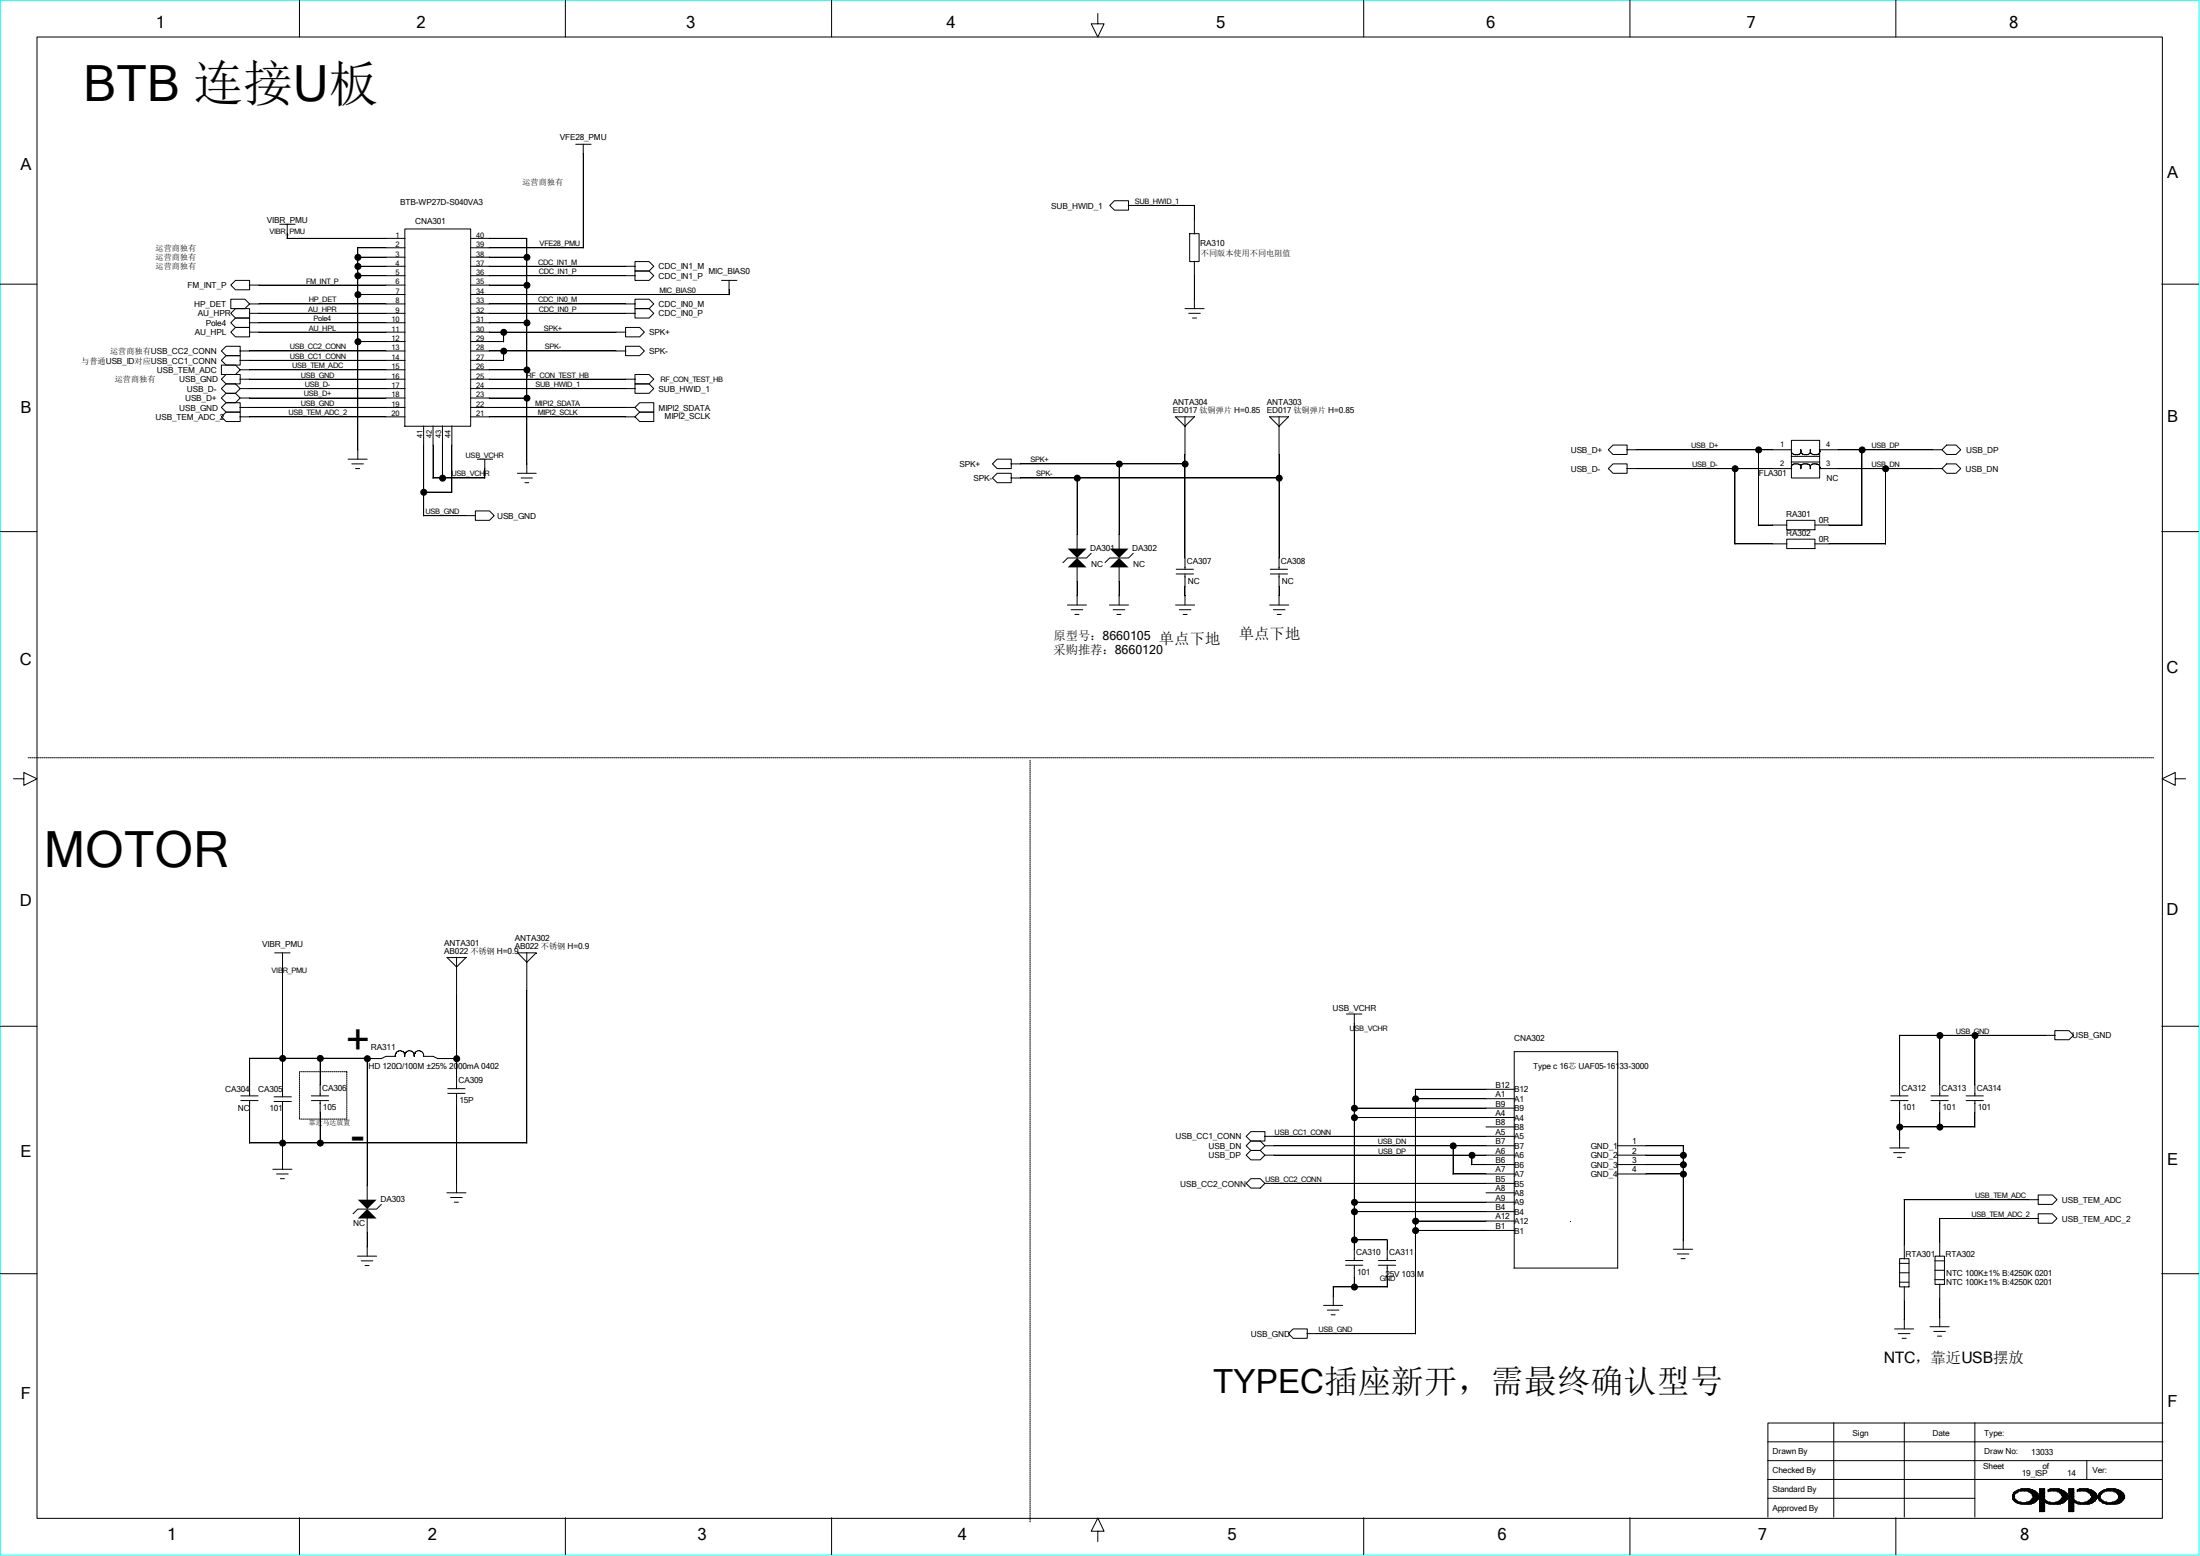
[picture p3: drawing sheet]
<svg xmlns="http://www.w3.org/2000/svg" width="297mm" height="210mm" viewBox="0 0 297 210" stroke-linecap="round" stroke-linejoin="round" font-family="sans-serif">
<path d="M0 0h296.9v209.9h-296.9z" fill="none" stroke="#0ff" stroke-width=".14"/>
<g fill="none" stroke="#000" stroke-width=".14">
<path d="M5 5h286.9v199.9h-286.9zM40.4 0v5M76.3 0v5M77.7 19.5h2.1M78.7 19.5v14M112.3 0v5M148.2 1.8v1.4h.9l-.9 1.8-.9-1.8h.9M184.1 0v5M220 0v5M255.9 0v5M0 38.4h5M31.8 37.8h1.9v1.3h-1.9l-.6-.6z"/>
<path d="M33.7 38.5h21M37.8 30.3h2M38.7 32.2h16M38.8 30.3v1.9M48.3 33.4h6.4M48.3 34.7h6.4M48.3 35.9h6.4M48.3 37.2h6.4M48.3 39.8h6.4M48.3 33.4v28.6M54.7 30.9h8.8v26.6h-8.8zM63.5 32.2h7.6v31.7"/>
<path d="M63.5 33.4h15.2M63.5 34.7h7.6M63.5 35.9h22.3M63.5 37.2h22.3M63.5 38.5h7.6M63.5 39.8h34.9M85.7 35.3h1.9l.7 .6-.7 .7h-1.9zM85.7 36.6h1.9l.7 .6-.7 .6h-1.9zM97.4 37.8h2.1M98.4 37.8v2M149.8 27.7l.7-.6h1.9v1.3h-1.9zM152.3 27.7h8.9v3.9"/>
<path d="M160.6 31.5h1.3v3.8h-1.3zM161.2 35.3v6.4M291.8 38.4h5M29.9 48.6l.6-.6h1.9v1.3h-1.9zM29.9 47.4l.6-.7h1.9v1.3h-1.9zM29.9 49.3h1.9l.6 .6-.6 .6h-1.9zM29.9 53.7l.6-.6h1.3l.6 .6-.6 .7h-1.3zM29.9 55l.6-.6h1.9v1.2h-1.9zM29.9 56.3l.6-.7h1.9v1.3h-1.9zM30.5 51.8h1.3l.6 .7-.6 .6h-1.3l-.6-.6zM30.5 50.5h1.9v1.3h-1.9l-.6-.6zM31.2 43.6l.6-.7h1.9v1.3h-1.9z"/>
<path d="M31.2 40.4h1.9l.6 .6-.6 .7h-1.9zM31.2 42.3l.6-.6h1.9v1.2h-1.9zM31.8 44.2h1.9v1.3h-1.9l-.6-.7zM32.4 47.4h22.3M32.4 48.6h22.3M32.4 49.9h22.3M32.4 51.2h22.3M32.4 52.5h22.3M32.4 53.7h22.3M32.4 55h22.3M32.4 56.3h22.3M33.7 42.3h21"/>
<path d="M33.7 41h21M33.7 43.6h21M33.7 44.8h21M48.3 46.1h6.4M57.2 57.5v12.1M58.5 57.5v7.1M59.7 57.5v7.1M61 57.5v9M63.5 42.3h22.3M63.5 41h22.3M63.5 43.6h7.6M63.5 44.8h21"/>
<path d="M63.5 46.1h4.5M63.5 47.4h21M63.5 48.6h4.5M63.5 49.9h7.6M63.5 51.2h22.3M63.5 52.5h22.3M63.5 53.7h7.6M63.5 55h22.3M63.5 56.3h22.3M68 44.8v1.3M68 47.4v1.3M84.5 44.2h1.9l.6 .6-.6 .7h-1.9z"/>
<path d="M84.5 46.7h1.9l.6 .7-.6 .6h-1.9zM85.7 40.4h1.9l.7 .6-.7 .7h-1.9zM85.7 41.7h1.9l.7 .6-.7 .6h-1.9zM85.7 51.8h1.9l.7 .7-.7 .6h-1.9zM85.7 50.5h1.9l.7 .7-.7 .6h-1.9zM85.7 55l.7-.6h1.9v1.2h-1.9zM86.4 55.6h1.9v1.3h-1.9l-.7-.6zM158.7 56.3h2.5l-1.2 1.2-1.3-1.2M160 41.7h2.6M160 56.2v20.6M160.5 42.3h1.6M161 42.9h.5"/>
<path d="M171.4 56.3h2.5l-1.2 1.2-1.3-1.2M172.7 56.2v20.6M241.9 59.4h3.8v5.1h-3.8zM0 71.8h5M47 62h2.6M47.5 62.6h1.6M48 63.2h.6M57.1 69.6h7.1M57.1 66.4h3.9M58.4 64.5h7M64.2 69h1.9l.6 .6-.6 .6h-1.9zM64.4 62h2.1"/>
<path d="M65.4 62v2.6M69.8 63.9h2.6M70.4 64.5h1.5M70.9 65.2h.5M134 62.6l.6-.6h1.9v1.2h-1.9zM134 64.5l.6-.6h1.9v1.3h-1.9zM136.5 64.5h36.2M136.5 62.6h23.5M145.4 64.5v9.6M145.4 76.5v5.2M147.3 74.7l-.6 .6h-2.6l-.6 .6M151.1 62.6v11.5"/>
<path d="M151.1 76.5v5.2M153 74.7l-.6 .6h-2.6l-.6 .6M158.8 77.5h2.3M158.8 76.8h2.3M160 77.5v4.2M171.5 77.5h2.3M171.5 76.8h2.3M172.7 77.5v4.2M217.8 60.1h1.9v1.2h-1.9l-.7-.6zM217.8 62.6h1.9v1.3h-1.9l-.7-.7zM219.6 60.7h22.3M219.6 63.2h22.3"/>
<path d="M234.2 73.4h7.1M234.2 63.2v10.2M237.4 70.9h3.9M237.4 60.7v10.2M241.2 70.2h3.8v1.3h-3.8zM241.2 72.8h3.8v1.2h-3.8zM241.8 61.6h3.9M241.8 62.4h3.9M241.9 60.7v.3M242.2 62.6h.5l.3 .1 .1 .2v.3M242.2 62.6l-.1 .1a.54 .54 0 0 0-.2 .6M243.2 60.8v.2a.72 .72 0 0 1-1.2 .2l-.1-.2"/>
<path d="M243.2 60.8l-.1-.1v.3M243.5 62.6h.5l.3 .1 .1 .4v.1M243.5 62.6l-.1 .1a.54 .54 0 0 0-.3 .6M244.4 60.8v.2a.72 .72 0 0 1-1.1 .2l-.2-.2M244.4 60.8v-.1v.3M244.7 62.6h.6l.2 .1 .2 .4v.1M244.8 62.6l-.2 .1a.54 .54 0 0 0-.2 .6M245 70.9h6.4M245 73.4h9.6M245.6 60.7h16.6M245.6 63.2h16.6M245.7 60.7v.1"/>
<path d="M245.7 60.8v.2a.72 .72 0 0 1-1.1 .2l-.2-.2M251.4 60.7v10.2M254.6 63.2v10.2M262.2 63.2l.6-.6h1.3l.6 .6-.6 .7h-1.3zM262.2 60.7l.6-.6h1.3l.6 .6-.6 .6h-1.3zM291.8 71.8h5M144.1 81.7h2.6M144.6 82.3h1.6M145.1 82.9h.6M149.8 81.7h2.6M150.3 82.3h1.5M150.8 82.9h.5"/>
<path d="M158.7 81.7h2.6M159.2 82.3h1.6M159.7 82.9h.6M171.4 81.7h2.6M171.9 82.3h1.6M172.4 82.9h.6M1.8 105.1h1.4v-.8l1.8 .8-1.8 .9v-.9M3.8 102.3h286.9M139.1 102.6v102.8M293.7 105.1v-.8l-1.8 .8 1.8 .9v-.9h1.4M0 138.5h5M37.1 128.6h2.1"/>
<path d="M38.1 128.6v19.4M60.3 129.2h2.6l-1.3 1.3-1.2-1.3M61.6 129.2v17.7M69.8 128.6h2.6l-1.3 1.3-1.2-1.3M71.1 128.6v25.7M181.8 136.9h2.1M182.8 136.9v33.2M256.4 139.7h21.1M256.5 139.7v8.2M261.9 139.7v8.2M266.6 139.7v8.2M277.4 139.1h1.9l.7 .6-.7 .6h-1.9z"/>
<path d="M291.8 138.5h5M32.5 148.5h2.3M32.5 147.9h2.3M33.7 142.8h15.9v19.2M33.7 154.3h37.4M33.7 142.8v5.1M33.7 148.5v5.8M36.8 157.8h2.6M37 148h2.3M37 148.7h2.3M37.3 158.5h1.6M37.8 159.1h.6"/>
<path d="M38.1 148.7v9.1M40.4 144.7h6.4v6.3h-6.4zM42 148.5h2.4M42 147.9h2.4M43.2 142.8v5.1M43.2 148.5v5.8M53.4 142.6h-1.3l-.6 .3h-2M53.8 141.8h.3a.64 .64 0 0 1 .6 .6M53.9 141.8a.65 .65 0 0 0-.5 .8M55.1 141.8h.2a.64 .64 0 0 1 .6 .6M55.2 141.8a.65 .65 0 0 0-.5 .8v-.2M56.4 141.8h.2a.64 .64 0 0 1 .6 .6"/>
<path d="M56.4 141.8a.65 .65 0 0 0-.5 .8v-.2M57.1 142.6h1.4l.6 .3M57.2 142.4v.2M59.1 142.9h2.5M60.5 147.6h2.3M60.5 146.9h2.3M61.6 147.6v13.4M168.2 154.6l.7-.6h1.2l.7 .6-.7 .7h-1.2zM168.2 159.7l.7-.6h1.2l.7 .6-.7 .7h-1.2zM168.9 152.7h1.9v1.3h-1.9l-.7-.6zM168.9 155.3h1.2l.7 .6-.7 .6h-1.2l-.7-.6zM170.7 153.4h33.8"/>
<path d="M170.7 154.6h33.8M170.7 159.7h33.8M170.7 155.9h33.8M182.8 149.6h21.7M182.8 150.8h21.7M191.1 147h13.4M191.1 148.3h13.4M191.1 147v33M196.1 158.5h8.4M196.2 154.6v3.9M198.7 157.2h5.8M198.7 155.9v1.3"/>
<path d="M200.6 152.1h3.9M218.4 158.5h8.8M218.4 154.6h8.8v14M218.4 155.9h8.8M218.4 157.2h8.8M255.1 154.9h2.6M255.3 148.5h2.3M255.3 147.9h2.3M255.7 155.6h1.5M256.2 156.2h.5M256.4 152.1h10.2M256.5 148.5v6.4"/>
<path d="M260.7 148.5h2.3M260.7 147.9h2.3M261.9 148.5v3.6M265.4 148.5h2.4M265.4 147.9h2.4M266.6 148.5v3.6M0 171.9h5M48.3 169.5h2.5M48.8 170.2h1.5M49.3 170.8h.5M49.6 164.4v5.1M51.5 162.6l-.7 .6h-2.5l-.6 .6"/>
<path d="M60.3 161h2.6M60.8 161.6h1.6M61.3 162.3h.6M178.7 176.2h2.6M179.2 176.8h1.6M179.7 177.5h.6M180 173.7h7.3M180 173.7v2.5M181.7 170.8h2.3M181.7 170.1h2.3M182.8 167.3h4.5v2.8M182.8 163.5h21.7"/>
<path d="M182.8 162.3h21.7M182.8 170.8v2.9M186.1 170.8h2.3M186.1 170.1h2.3M187.3 170.8v2.9M191.1 166.1h13.4M191.1 164.8h13.4M200.6 161h3.9M204.4 171.2h14v-29.3h-14v29.3M225.9 168.6h2.6M226.4 169.2h1.6M226.9 169.9h.6"/>
<path d="M255.8 179.4h2.6M256.4 173.1h1.3M256.4 171.8h1.3M256.4 170.5h1.3M256.5 169.9h1.2v3.8h-1.2zM257 161.9h18.2M257.1 161.9v8M257.1 173.7v5.7M260.6 179.1h2.5M261.1 179.7h1.5M261.2 170.2h1.3M261.2 172.7h1.3"/>
<path d="M261.2 171.4h1.3M261.2 169.5h1.3v3.9h-1.3zM261.8 164.5h13.4M261.9 164.5v5.1M261.9 173.3v5.8M275.2 161.3h1.9l.6 .6-.6 .7h-1.9zM275.2 163.8h1.9l.6 .7-.6 .6h-1.9zM291.8 171.9h5M173.9 180l.7-.6h1.9v1.2h-1.9zM176.4 180h14.7M238.6 194.6h53.4M238.6 199.7h53.3"/>
<path d="M238.6 197.1h53.3M247.6 192v12.8M256.3 180h1.6M256.8 180.6h.5M257.1 192v12.8M261.6 180.3h.5M266.6 192v12.8M281.7 197.1v2.6M292 192.1h-53.3v12.7M40.4 204.9v4.9M76.3 204.9v4.9M112.3 204.9v4.9"/>
<path d="M148.2 206.7h.9l-.9-1.8-.9 1.8h.9v1.4M184.1 204.9v4.9M220 204.9v4.9M238.6 202.2h28M255.9 204.9v4.9M271.7 201.7h.3M271.7 201.8h.3M271.7 202h.3M271.7 202.1h.3M271.7 202.2h.3M271.7 202.4h.4M271.8 201.6h.3"/>
<path d="M271.8 202.5h.4M271.8 201.5l.3-.2a2.73 2.73 0 0 1 2.5-.1h.1v.1h.2l.1 .3h.1v.2h.2v.2a.87 .87 0 0 1-.7 .7 1.03 1.03 0 0 1-.9 .3 3 3 0 0 1-1.6-.3l-.2-.2-.2-.1v-.6zM271.9 201.7l.3-.2a1.91 1.91 0 0 1 1.4-.3l.8 .4v.2h.1v.4h-.1l-.2 .3h-.1v.1l-.4 .1a1.08 1.08 0 0 1-1 0l-.8-.3zM271.9 202.6h.5M271.9 201.5v.3M271.9 202.2v.4M272.1 202.7h.4M272.1 202.4v.2M272.2 201.2v.3M272.2 202.5v.3M272.3 202.9h2.4M272.3 202.6v.3"/>
<path d="M272.4 201.5h-.6v1M272.5 202.7v.2M272.5 201.3h-.4v.3M272.6 201.1v.2M272.6 202.7v.2M272.7 201.1v.2M272.7 202.7v.3M272.8 202.7v.3M272.9 201.2h-.6v.3M273 203h1M273 201v.3M273 202.9v.1"/>
<path d="M273.1 201v.3M273.1 202.9v.1M273.2 201v.3M273.2 202.9v.1M273.3 201v.3M273.3 202.9v.1M273.5 201v.3M273.5 202.9v.1M273.6 201.2h1.1M273.6 201v.3M273.6 202.7v.3M273.7 201v.3"/>
<path d="M273.7 202.7v.3M273.9 201.3h.9M273.9 201v.4M274 201v.4M274 202.6v.4M274 201h-1.2v.3M274.1 201.5h.9M274.1 201v.5M274.2 202.4h1M274.2 201.1v.4M274.4 201.6h.8M274.4 201.7h.8"/>
<path d="M274.4 201.8h.8M274.4 201.1v.7M274.4 201.1h-1.9v.3M274.5 202h.8M274.5 202.1h.8M274.5 201.2v1.7M274.6 201.2v1.6M274.7 201.2v1.6M274.8 202.7h-.9v.3M274.9 201.3v1.3M274.9 202.6h-.8v.4M275 201.5v1"/>
<path d="M275 202.5h-.8v.5M275.1 201.6v.8M275.2 202.2h-.8v.7M275.3 202v.1M275.3 201h.8M275.4 201.1h.7M275.4 201.2h.7M275.4 201.3h.7M275.4 201.5h.7M275.4 201.6h.7M275.4 201.7h.7M275.4 201.8h.7"/>
<path d="M275.4 202h.7M275.4 202.1h.7M275.4 202.2h.7M275.4 202.4h.7M275.4 202.5h.8M275.4 202.6h.9M275.4 202.7h1M275.4 202.9h.7M275.4 203h.7M275.4 203.1h.7M275.4 203.2h.7M275.4 203.4h.7"/>
<path d="M275.4 203.5h.7M275.4 203.6h.7M275.4 201v3M275.4 203.8h.7M275.4 204h.7M275.4 203.9h.7M275.5 201v3M275.6 201v3M275.8 201v3M275.9 201v3M276 200.9v3.1M276.1 202.5v.3"/>
<path d="M276.3 202.9h2.3M276.3 202.6v.3M276.4 202.7v.2M276.5 201v.3v-.1h1.2l.1 .1h.2l.3 .5h.1v.4h-.1v.2l-.3 .1v.1l-.3 .1a1.08 1.08 0 0 1-1.1 0h-.2v-.1h-.1l-.3-.2M276.5 201.2h.3M276.5 202.7v.2M276.6 201.1v.2M276.6 202.7v.3M276.8 202.7v.3M276.9 203h1.1M276.9 201v.3M276.9 202.9v.1"/>
<path d="M277 201v.3M277 202.9v.1M277.2 201v.3M277.2 202.9v.1M277.3 201v.3M277.3 202.9v.1M277.4 201v.3M277.4 202.9v.1M277.5 201.2h1.1M277.5 201v.3M277.5 202.7v.3M277.7 201v.3"/>
<path d="M277.7 202.7v.3M277.8 201.3h.9M277.8 201v.4M277.9 201v.4M277.9 202.6v.4M278 201h-1.2v.3M278 201.5h1M278 201v.5M278.2 202.4h.9M278.2 201.1v.4M278.3 201.6h.8M278.3 201.7h.8"/>
<path d="M278.3 201.8h.8M278.3 201.1v.7M278.3 201.1h-1.8l.3-.1h1.2v.1h.3l.5 .2v.2l.3 .1v.2h.1v.2a1.02 1.02 0 0 1-.9 .9l-.1 .1h-1.7l-.5-.4M278.4 202h.8M278.4 202.1h.8M278.4 201.2v1.7M278.6 201.2v1.6M278.7 201.2v1.6M278.7 202.7h-.9v.3M278.8 201.3v1.3M278.8 202.6h-.8v.4M278.9 201.5v1"/>
<path d="M279 202.5h-.8v.5M279.1 201.6v.8M279.1 202.2h-.8v.7M279.2 202v.1M279.3 201h.7M279.3 201.1h.7M279.3 201.2h.7M279.3 201.3h.7M279.3 201.5h.7M279.3 201.6h.7M279.3 201.7h.7M279.3 201.8h.7"/>
<path d="M279.3 202h.7M279.3 202.1h.7M279.3 202.2h.7M279.3 202.4h.7M279.3 202.5h.8M279.3 202.6h.9M279.3 202.7h1.1M279.3 202.9h.7M279.3 203h.7M279.3 203.1h.7M279.3 203.2h.7M279.3 203.4h.7"/>
<path d="M279.3 203.5h.7M279.3 203.6h.7M279.3 201v3M279.3 203.8h.7M279.3 204h.7M279.3 203.9h.7M279.4 201v3M279.6 201v3M279.7 201v3M279.8 201v3M280 200.9v3.1M280.1 202.5v.3"/>
<path d="M280.2 202.9h2.3M280.2 202.6v.2M280.3 202.6v.3M280.5 201v.3v-.1h.3a1.34 1.34 0 0 1 1.4 .5v.1h.2v.4h-.2v.2l-.2 .1v.1l-.4 .1a1.08 1.08 0 0 1-1 0h-.3v-.1l-.3-.1v-.1M280.5 201.2h.3M280.5 202.7v.2M280.6 201.1v.2M280.6 202.7v.3M280.7 202.7v.3M280.8 203h1.1M280.8 201v.3M280.8 202.9v.1"/>
<path d="M281 201v.3M281 202.9v.1M281.1 201v.3M281.1 202.9v.1M281.2 201v.3M281.2 202.9v.1M281.3 201v.3M281.3 202.9v.1M281.5 201.2h1M281.5 201v.3M281.5 202.7v.3M281.6 201v.3"/>
<path d="M281.6 202.7v.3M281.7 201.3h1M281.7 201v.3M281.9 201v.4M281.9 202.6v.4M281.9 201h-1.2v.3M282 201.5h.9M282 201.1v.4M282.1 201.1v.4M282.2 201.6h.8M282.2 201.7h.8M282.2 202.2h1"/>
<path d="M282.2 201.1v.5M282.3 201.1h-1.8l.2-.1h1.3v.1h.1a.4 .4 0 0 1 .5 .2h.1l.3 .3 .1 .2a1.05 1.05 0 0 1-.7 1.1l-.3 .1h-1.6v-.1l-.5-.2v-.1M282.4 201.8h.8M282.4 202h.8M282.4 202.1h.8M282.4 201.1v1.8M282.5 201.2v1.6M282.6 201.2v1.6M282.7 202.7h-1v.3M282.7 201.3v1.3M282.8 202.6h-.8v.4M282.9 201.5v1.1"/>
<path d="M282.9 202.5h-.8v.5M283 201.7v.7M283 202.4h-.8v.5M283.3 201.8h.2M283.3 202h.2M283.3 202.1h.2M283.3 202.2h.2M283.4 201.7h.3M283.4 202.4h.3M283.5 201.7l.3-.1a.68 .68 0 0 1 .8-.4h.3a.68 .68 0 0 1 .9 .4 .48 .48 0 0 1 .3 .4 .48 .48 0 0 1-.3 .5 .62 .62 0 0 1-.6 .2l-.2 .2h-.5l-.1-.2a.87 .87 0 0 1-.9-.6zM283.5 202.5h.3M283.5 202.1v.5"/>
<path d="M283.6 202.6h.3M283.6 201.3v.5M283.6 202.4v.2M283.7 201.6h-.3v.9M283.8 202.7h.4M283.8 202.5v.3M283.8 201.2h.2v-.1h.4v-.1h1.3v.1h.3v.1a.85 .85 0 0 1 .8 1l-.1 .3h-.1v.1l-.4 .1v.2l-.5 .1h-1.3l-.5-.1v-.2l-.5-.2v-.1a.63 .63 0 0 1 .4-1.1zM283.9 202.9h2.3M283.9 202.5v.4M283.9 201.5h-.4v.4M284 201.1v.3M284 202.6v.3"/>
<path d="M284.1 202.7v.2M284.2 201.3h-.4v.3M284.3 201.1v.2M284.3 202.7v.3M284.4 201v.3M284.4 202.7v.3M284.4 201.2h-.5v.3M284.5 203h1.1M284.5 202.9v.1M284.6 201v.3M284.6 202.9v.1M284.8 201v.3"/>
<path d="M284.8 202.9v.1M284.9 201v.3M284.9 202.9v.1M285 201v.3M285 202.9v.1M285.2 201.2h1M285.2 201v.3M285.2 202.7v.3M285.3 201v.3M285.3 202.7v.3M285.4 201.3h.9M285.4 201v.4"/>
<path d="M285.5 201v.4M285.5 202.6v.4M285.6 201h-1.1v.3M285.7 201.5h.9M285.7 201v.4M285.8 201.1v.4M285.9 201.6h.8M285.9 201.7h.8M285.9 201.1v.7M286 201.1h-1.9v.3M286 201.8h.9M286 202h.9"/>
<path d="M286 202.1h.9M286 202.2h.9M286 201.1v1.8M286.2 201.2v1.7M286.3 201.2v1.6M286.3 202.7h-.9v.3M286.4 201.3v1.5M286.5 202.6h-.8v.4M286.6 201.5v1M286.6 202.5h-.8v.5M286.7 201.6v.8M286.7 202.4h-.8v.6"/>
<path d="M286.8 201.8v.5"/>
<circle cx="48.3" cy="36" r=".4"/>
<circle cx="48.3" cy="39.8" r=".4"/>
<circle cx="48.3" cy="37.2" r=".4"/>
<circle cx="48.3" cy="34.7" r=".4"/>
<circle cx="71.1" cy="38.5" r=".4"/>
<circle cx="71.1" cy="34.7" r=".4"/>
<circle cx="48.3" cy="46.1" r=".4"/>
<circle cx="68" cy="47.4" r=".4"/>
<circle cx="68" cy="44.9" r=".4"/>
<circle cx="71.1" cy="43.6" r=".4"/>
<circle cx="71.1" cy="53.7" r=".4"/>
<circle cx="71.1" cy="49.9" r=".4"/>
<circle cx="57.2" cy="66.4" r=".4"/>
<circle cx="59.8" cy="64.5" r=".4"/>
<circle cx="145.4" cy="64.5" r=".4"/>
<circle cx="151.1" cy="62.6" r=".4"/>
<circle cx="160" cy="62.6" r=".4"/>
<circle cx="172.7" cy="64.5" r=".4"/>
<circle cx="234.3" cy="63.3" r=".4"/>
<circle cx="237.4" cy="60.7" r=".4"/>
<circle cx="251.4" cy="60.7" r=".4"/>
<circle cx="254.6" cy="63.3" r=".4"/>
<circle cx="261.9" cy="139.8" r=".4"/>
<circle cx="266.6" cy="139.8" r=".4"/>
<circle cx="38.2" cy="142.9" r=".4"/>
<circle cx="38.2" cy="154.3" r=".4"/>
<circle cx="43.2" cy="154.3" r=".4"/>
<circle cx="43.2" cy="142.9" r=".4"/>
<circle cx="49.6" cy="142.9" r=".4"/>
<circle cx="61.7" cy="142.9" r=".4"/>
<circle cx="182.9" cy="150.9" r=".4"/>
<circle cx="182.9" cy="149.6" r=".4"/>
<circle cx="191.1" cy="148.3" r=".4"/>
<circle cx="196.2" cy="154.7" r=".4"/>
<circle cx="198.7" cy="155.9" r=".4"/>
<circle cx="227.3" cy="158.5" r=".4"/>
<circle cx="227.3" cy="157.2" r=".4"/>
<circle cx="227.3" cy="155.9" r=".4"/>
<circle cx="256.5" cy="152.1" r=".4"/>
<circle cx="261.9" cy="152.1" r=".4"/>
<circle cx="182.9" cy="163.6" r=".4"/>
<circle cx="182.9" cy="167.4" r=".4"/>
<circle cx="182.9" cy="162.3" r=".4"/>
<circle cx="182.9" cy="173.7" r=".4"/>
<circle cx="191.1" cy="166.1" r=".4"/>
<circle cx="191.1" cy="164.8" r=".4"/>
</g>
<g fill="#000">
<path d="M144.1 74h2.6l-1.3 1.3zM144.1 76.6l1.3-1.3 1.3 1.3zM149.8 74h2.6l-1.3 1.3zM151.1 75.3l1.3 1.3h-2.6zM48.3 161.9h2.5l-1.2 1.3zM48.3 164.5l1.3-1.3 1.2 1.3z"/>
<path d="M38.8 31.5v.7z" fill-rule="evenodd"/>
<path d="M48.3 35.9v1.3z" fill-rule="evenodd"/>
<path d="M48.3 34.7v1.2z" fill-rule="evenodd"/>
<path d="M48.3 33.4v1.3z" fill-rule="evenodd"/>
<path d="M98.4 39.1v.7z" fill-rule="evenodd"/>
<path d="M161.2 27.7v1.9z" fill-rule="evenodd"/>
<path d="M66.1 44.8h1.9z" fill-rule="evenodd"/>
<path d="M68 44.8v1.3z" fill-rule="evenodd"/>
<path d="M66.1 46.1h1.9z" fill-rule="evenodd"/>
<path d="M66.1 48.6h1.9z" fill-rule="evenodd"/>
<path d="M68 47.4v1.2z" fill-rule="evenodd"/>
<path d="M66.1 47.4h1.9z" fill-rule="evenodd"/>
<path d="M58.5 64.5h1.2z" fill-rule="evenodd"/>
<path d="M65.4 63.2v1.3z" fill-rule="evenodd"/>
<path d="M145.4 78.5v1.9z" fill-rule="evenodd"/>
<path d="M151.1 78.5v1.9z" fill-rule="evenodd"/>
<path d="M160 79.1v1.3z" fill-rule="evenodd"/>
<path d="M160 61.3v1.3z" fill-rule="evenodd"/>
<path d="M172.7 79.1v1.3z" fill-rule="evenodd"/>
<path d="M237.4 70.9h1.9z" fill-rule="evenodd"/>
<path d="M237.4 60.7h1.9z" fill-rule="evenodd"/>
<path d="M49.6 142.9h1.9z" fill-rule="evenodd"/>
<path d="M51.5 142.9l.6-.3z" fill-rule="evenodd"/>
<path d="M58.5 142.6l.6 .3z" fill-rule="evenodd"/>
<path d="M182.8 149.6v1.2z" fill-rule="evenodd"/>
<path d="M191.1 147v1.3z" fill-rule="evenodd"/>
<path d="M198.7 155.9v1.3z" fill-rule="evenodd"/>
<path d="M198.7 155.9h1.9z" fill-rule="evenodd"/>
<path d="M198.7 157.2h1.9z" fill-rule="evenodd"/>
<path d="M227.2 154.6v1.3z" fill-rule="evenodd"/>
<path d="M227.2 157.2v1.3z" fill-rule="evenodd"/>
<path d="M227.2 155.9v1.3z" fill-rule="evenodd"/>
<path d="M256.5 152.1v1.6z" fill-rule="evenodd"/>
<path d="M256.5 150.2v1.9z" fill-rule="evenodd"/>
<path d="M261.9 150.2v1.9z" fill-rule="evenodd"/>
<path d="M266.6 150.2v1.9z" fill-rule="evenodd"/>
<path d="M49.6 166.4v1.9z" fill-rule="evenodd"/>
<path d="M180 173.7v1.2z" fill-rule="evenodd"/>
<path d="M182.8 162.3v1.2z" fill-rule="evenodd"/>
<path d="M182.8 167.3v1.3z" fill-rule="evenodd"/>
<path d="M182.8 172.4v1.3z" fill-rule="evenodd"/>
<path d="M187.3 167.3v1.3z" fill-rule="evenodd"/>
<path d="M187.3 172.4v1.3z" fill-rule="evenodd"/>
<path d="M191.1 164.8v1.3z" fill-rule="evenodd"/>
<circle cx="48.3" cy="34.7" r=".41"/>
<circle cx="48.3" cy="39.8" r=".41"/>
<circle cx="48.3" cy="36" r=".41"/>
<circle cx="48.3" cy="37.2" r=".41"/>
<circle cx="71.1" cy="38.5" r=".41"/>
<circle cx="71.1" cy="34.7" r=".41"/>
<circle cx="48.3" cy="46.1" r=".41"/>
<circle cx="68" cy="44.9" r=".41"/>
<circle cx="68" cy="47.4" r=".41"/>
<circle cx="71.1" cy="53.7" r=".41"/>
<circle cx="71.1" cy="49.9" r=".41"/>
<circle cx="71.1" cy="43.6" r=".41"/>
<circle cx="57.2" cy="66.4" r=".41"/>
<circle cx="59.8" cy="64.5" r=".41"/>
<circle cx="145.4" cy="64.5" r=".41"/>
<circle cx="151.1" cy="62.6" r=".41"/>
<circle cx="160" cy="62.6" r=".41"/>
<circle cx="172.7" cy="64.5" r=".41"/>
<circle cx="234.3" cy="63.3" r=".41"/>
<circle cx="237.4" cy="60.7" r=".41"/>
<circle cx="251.4" cy="60.7" r=".41"/>
<circle cx="254.6" cy="63.3" r=".41"/>
<circle cx="261.9" cy="139.8" r=".41"/>
<circle cx="266.6" cy="139.8" r=".41"/>
<circle cx="38.2" cy="154.3" r=".41"/>
<circle cx="38.2" cy="142.9" r=".41"/>
<circle cx="43.2" cy="142.9" r=".41"/>
<circle cx="43.2" cy="154.3" r=".41"/>
<circle cx="49.6" cy="142.9" r=".41"/>
<circle cx="61.7" cy="142.9" r=".41"/>
<circle cx="182.9" cy="150.9" r=".41"/>
<circle cx="182.9" cy="149.6" r=".41"/>
<circle cx="191.1" cy="148.3" r=".41"/>
<circle cx="196.2" cy="154.7" r=".41"/>
<circle cx="198.7" cy="155.9" r=".41"/>
<circle cx="227.3" cy="157.2" r=".41"/>
<circle cx="227.3" cy="158.5" r=".41"/>
<circle cx="227.3" cy="155.9" r=".41"/>
<circle cx="256.5" cy="152.1" r=".41"/>
<circle cx="261.9" cy="152.1" r=".41"/>
<circle cx="182.9" cy="162.3" r=".41"/>
<circle cx="182.9" cy="167.4" r=".41"/>
<circle cx="182.9" cy="163.6" r=".41"/>
<circle cx="182.9" cy="173.7" r=".41"/>
<circle cx="191.1" cy="164.8" r=".41"/>
<circle cx="191.1" cy="166.1" r=".41"/>
</g>
<g font-size="6.7">
<text x="11.2" y="13.6">BTB 连接U板</text>
<text x="5.9" y="117">MOTOR</text>
</g>
<g font-size="5.6">
<text x="46.7" y="142.3">+</text>
<text x="47.4" y="155">-</text>
</g>
<text font-size="4.5" x="163.8" y="188">TYPEC插座新开，需最终确认型号</text>
<g font-size="2.2">
<text x="21" y="3.8">1</text>
<text x="56.2" y="3.8">2</text>
<text x="92.6" y="3.8">3</text>
<text x="127.8" y="3.8">4</text>
<text x="164.2" y="3.8">5</text>
<text x="200.7" y="3.8">6</text>
<text x="235.8" y="3.8">7</text>
<text x="271.2" y="3.8">8</text>
<text x="2.8" y="22.9">A</text>
<text x="292.6" y="24.1">A</text>
<text x="2.8" y="55.8">B</text>
<text x="292.6" y="56.9">B</text>
<text x="2.7" y="89.7">C</text>
<text x="292.5" y="90.8">C</text>
<text x="2.7" y="122.3">D</text>
<text x="292.5" y="123.4">D</text>
<text x="2.8" y="156.2">E</text>
<text x="292.6" y="157.3">E</text>
<text x="2.8" y="188.8">F</text>
<text x="292.6" y="189.9">F</text>
<text x="22.6" y="207.9">1</text>
<text x="57.7" y="207.9">2</text>
<text x="94.1" y="207.9">3</text>
<text x="129.3" y="207.9">4</text>
<text x="165.7" y="207.9">5</text>
<text x="202.2" y="207.9">6</text>
<text x="237.3" y="207.9">7</text>
<text x="272.8" y="207.9">8</text>
</g>
<g font-size="2.1">
<text x="156.5" y="86.9">单点下地</text>
<text x="167.3" y="86.2">单点下地</text>
<text x="254.3" y="184">NTC，靠近USB摆放</text>
</g>
<g font-size="1.7">
<text x="142.2" y="86.4">原型号：8660105</text>
<text x="142.2" y="88.3">采购推荐：8660120</text>
</g>
<g font-size="1.1">
<text x="75.6" y="18.9">VFE28_PMU</text>
<text x="54" y="27.6">BTB-WP27D-S040VA3</text>
<text x="70.5" y="25">运营商独有</text>
<text x="141.9" y="28.2">SUB_HWID_1</text>
<text x="21" y="33.9">运营商独有</text>
<text x="21" y="35.1">运营商独有</text>
<text x="36" y="30.1">VIBR_PMU</text>
<text x="56" y="30.2">CNA301</text>
<text x="162" y="33.2">RA310</text>
<text x="162.1" y="34.5">不同版本使用不同电阻值</text>
<text x="21" y="36.4">运营商独有</text>
<text x="25.3" y="38.9">FM_INT_P</text>
<text x="26.2" y="41.4">HP_DET</text>
<text x="88.9" y="41.4">CDC_IN0_M</text>
<text x="88.9" y="36.4">CDC_IN1_M</text>
<text x="88.9" y="37.6">CDC_IN1_P</text>
<text x="95.6" y="37">MIC_BIAS0</text>
<text x="14.9" y="47.8">运营商独有USB_CC2_CONN</text>
<text x="26.3" y="45.3">AU_HPL</text>
<text x="26.7" y="42.7">AU_HPR</text>
<text x="27.8" y="44">Pole4</text>
<text x="87.6" y="45.3">SPK+</text>
<text x="87.6" y="47.8">SPK-</text>
<text x="88.9" y="42.7">CDC_IN0_P</text>
<text x="11" y="49.1">与普通USB_ID对应USB_CC1_CONN</text>
<text x="15.5" y="51.6">运营商独有</text>
<text x="21.2" y="50.3">USB_TEM_ADC</text>
<text x="24.2" y="51.6">USB_GND</text>
<text x="25.2" y="52.9">USB_D-</text>
<text x="88.9" y="52.9">SUB_HWID_1</text>
<text x="21" y="56.7">USB_TEM_ADC_2</text>
<text x="24.2" y="55.4">USB_GND</text>
<text x="25" y="54.1">USB_D+</text>
<text x="88.9" y="55.4">MIPI2_SDATA</text>
<text x="89.7" y="56.6">MIPI2_SCLK</text>
<text x="158.3" y="55.8">ED017 钛铜弹片 H=0.85</text>
<text x="158.3" y="54.7">ANTA304</text>
<text x="171" y="55.8">ED017 钛铜弹片 H=0.85</text>
<text x="171" y="54.7">ANTA303</text>
<text x="129.5" y="63">SPK+</text>
<text x="131.4" y="64.9">SPK-</text>
<text x="212" y="61.1">USB_D+</text>
<text x="212" y="63.7">USB_D-</text>
<text x="237.4" y="64.3">FLA301</text>
<text x="246.6" y="64.9">NC</text>
<text x="265.3" y="63.7">USB_DN</text>
<text x="265.4" y="61.1">USB_DP</text>
<text x="67.1" y="70">USB_GND</text>
<text x="241.1" y="69.8">RA301</text>
<text x="245.5" y="70.7">0R</text>
<text x="147.2" y="74.3">DA301</text>
<text x="147.3" y="76.5">NC</text>
<text x="152.9" y="74.3">DA302</text>
<text x="153" y="76.5">NC</text>
<text x="160.2" y="76.1">CA307</text>
<text x="172.9" y="76.1">CA308</text>
<text x="241.1" y="72.3">RA302</text>
<text x="245.5" y="73.2">0R</text>
<text x="160.4" y="78.8">NC</text>
<text x="173.1" y="78.8">NC</text>
<text x="35.4" y="127.8">VIBR_PMU</text>
<text x="60" y="128.8">AB022 不锈钢 H=0.9</text>
<text x="60" y="127.6">ANTA301</text>
<text x="69.5" y="127">ANTA302</text>
<text x="69.5" y="128.1">AB022 不锈钢 H=0.9</text>
<text x="179.9" y="136.4">USB_VCHR</text>
<text x="50.1" y="141.7">RA311</text>
<text x="204.4" y="140.5">CNA302</text>
<text x="279.7" y="140.2">USB_GND</text>
<text x="30.4" y="147.4">CA304</text>
<text x="32.1" y="150">NC</text>
<text x="34.8" y="147.4">CA305</text>
<text x="36.4" y="150">101</text>
<text x="43.5" y="147.2">CA306</text>
<text x="43.6" y="149.9">105</text>
<text x="49.7" y="144.3">HD 120Ω/100M ±25% 2000mA 0402</text>
<text x="61.9" y="146.2">CA309</text>
<text x="62" y="148.9">15P</text>
<text x="201.9" y="146.8">B12</text>
<text x="201.9" y="148.1">A1</text>
<text x="201.9" y="149.4">B9</text>
<text x="204.4" y="150">B9</text>
<text x="204.4" y="148.7">A1</text>
<text x="204.4" y="147.4">B12</text>
<text x="207" y="144.3">Type c 16芯 UAF05-16133-3000</text>
<text x="256.7" y="147.2">CA312</text>
<text x="256.8" y="149.9">101</text>
<text x="262.1" y="147.2">CA313</text>
<text x="262.3" y="149.9">101</text>
<text x="266.9" y="147.2">CA314</text>
<text x="267" y="149.9">101</text>
<text x="158.7" y="153.8">USB_CC1_CONN</text>
<text x="163.2" y="155.1">USB_DN</text>
<text x="201.9" y="150.6">A4</text>
<text x="201.9" y="151.9">B8</text>
<text x="201.9" y="153.2">A5</text>
<text x="201.9" y="154.4">B7</text>
<text x="201.9" y="155.7">A6</text>
<text x="204.4" y="155.1">B7</text>
<text x="204.4" y="153.8">A5</text>
<text x="204.4" y="152.5">B8</text>
<text x="204.4" y="151.3">A4</text>
<text x="214.8" y="155.1">GND_1</text>
<text x="220.3" y="155.7">2</text>
<text x="220.3" y="154.4">1</text>
<text x="159.3" y="160.1">USB_CC2_CONN</text>
<text x="163.2" y="156.3">USB_DP</text>
<text x="201.9" y="157">B6</text>
<text x="201.9" y="158.2">A7</text>
<text x="201.9" y="159.5">B5</text>
<text x="201.9" y="160.8">A8</text>
<text x="204.4" y="161.4">A8</text>
<text x="204.4" y="160.1">B5</text>
<text x="204.4" y="158.9">A7</text>
<text x="204.4" y="157.6">B6</text>
<text x="204.4" y="156.3">A6</text>
<text x="214.8" y="157.6">GND_3</text>
<text x="214.8" y="158.9">GND_4</text>
<text x="214.8" y="156.3">GND_2</text>
<text x="220.3" y="158.2">4</text>
<text x="220.3" y="157">3</text>
<text x="47.7" y="165.5">NC</text>
<text x="51.4" y="162.2">DA303</text>
<text x="201.9" y="165.9">B1</text>
<text x="201.9" y="164.6">A12</text>
<text x="201.9" y="163.3">B4</text>
<text x="201.9" y="162.1">A9</text>
<text x="204.4" y="162.7">A9</text>
<text x="204.4" y="164">B4</text>
<text x="204.4" y="165.2">A12</text>
<text x="204.4" y="166.5">B1</text>
<text x="278.3" y="162.3">USB_TEM_ADC</text>
<text x="278.3" y="164.9">USB_TEM_ADC_2</text>
<text x="183.1" y="169.4">CA310</text>
<text x="183.2" y="172.1">101</text>
<text x="187" y="172.3">25V 103 M</text>
<text x="187.5" y="169.4">CA311</text>
<text x="257.3" y="169.7">RTA301</text>
<text x="262.6" y="169.7">RTA302</text>
<text x="262.7" y="173.5">NTC 100K±1% B:4250K 0201</text>
<text x="262.7" y="172.2">NTC 100K±1% B:4250K 0201</text>
<text x="168.9" y="180.4">USB_GND</text>
<text x="239.3" y="196.3">Drawn By</text>
<text x="250.1" y="193.8">Sign</text>
<text x="260.9" y="193.8">Date</text>
<text x="267.9" y="196.3">Draw No:</text>
<text x="267.9" y="193.8">Type:</text>
<text x="274.2" y="196.4">13033</text>
<text x="239.3" y="198.8">Checked By</text>
<text x="239.3" y="201.4">Standard By</text>
<text x="239.3" y="203.9">Approved By</text>
<text x="267.8" y="198.3">Sheet</text>
<text x="273" y="199.2">19_ISP</text>
<text x="275.8" y="198.3">of</text>
<text x="279.1" y="199.2">14</text>
<text x="282.5" y="198.8">Ver:</text>
</g>
<g font-size="1">
<text x="153.2" y="27.5">SUB_HWID_1</text>
<text x="36.4" y="31.6">VIBR_PMU</text>
<text x="53.4" y="32.1">1</text>
<text x="53.4" y="33.4">2</text>
<text x="53.4" y="34.6">3</text>
<text x="53.4" y="35.9">4</text>
<text x="64.3" y="32.1">40</text>
<text x="64.3" y="35.9">37</text>
<text x="64.3" y="33.4">39</text>
<text x="64.3" y="34.6">38</text>
<text x="72.6" y="35.7">CDC_IN1_M</text>
<text x="72.9" y="33.2">VFE28_PMU</text>
<text x="41.3" y="38.3">FM_INT_P</text>
<text x="41.7" y="40.8">HP_DET</text>
<text x="53.4" y="37.1">5</text>
<text x="53.4" y="40.9">8</text>
<text x="53.4" y="38.4">6</text>
<text x="53.4" y="39.7">7</text>
<text x="64.3" y="40.9">33</text>
<text x="64.3" y="39.7">34</text>
<text x="64.3" y="38.4">35</text>
<text x="64.3" y="37.1">36</text>
<text x="72.6" y="40.8">CDC_IN0_M</text>
<text x="72.7" y="37">CDC_IN1_P</text>
<text x="89" y="39.5">MIC_BIAS0</text>
<text x="39.1" y="47.2">USB_CC2_CONN</text>
<text x="41.6" y="42.1">AU_HPR</text>
<text x="41.7" y="44.6">AU_HPL</text>
<text x="42.3" y="43.3">Pole4</text>
<text x="52.9" y="46">12</text>
<text x="52.9" y="44.7">11</text>
<text x="52.9" y="47.3">13</text>
<text x="52.9" y="43.5">10</text>
<text x="53.4" y="42.2">9</text>
<text x="64.3" y="47.3">28</text>
<text x="64.3" y="46">29</text>
<text x="64.3" y="43.5">31</text>
<text x="64.3" y="44.7">30</text>
<text x="64.3" y="42.2">32</text>
<text x="72.7" y="42.1">CDC_IN0_P</text>
<text x="73.4" y="44.6">SPK+</text>
<text x="73.5" y="47.2">SPK-</text>
<text x="39.1" y="48.4">USB_CC1_CONN</text>
<text x="39.5" y="49.7">USB_TEM_ADC</text>
<text x="40.6" y="51">USB_GND</text>
<text x="41" y="53.5">USB_D+</text>
<text x="41.1" y="52.2">USB_D-</text>
<text x="52.9" y="49.8">15</text>
<text x="52.9" y="51.1">16</text>
<text x="52.9" y="52.4">17</text>
<text x="52.9" y="53.6">18</text>
<text x="52.9" y="48.6">14</text>
<text x="64.3" y="53.6">23</text>
<text x="64.3" y="49.8">26</text>
<text x="64.3" y="52.4">24</text>
<text x="64.3" y="51.1">25</text>
<text x="64.3" y="48.6">27</text>
<text x="71.1" y="51">RF_CON_TEST_HB</text>
<text x="72.3" y="52.2">SUB_HWID_1</text>
<text x="89.2" y="51.6">RF_CON_TEST_HB</text>
<text x="38.9" y="56">USB_TEM_ADC_2</text>
<text x="40.6" y="54.8">USB_GND</text>
<text x="52.9" y="56.2">20</text>
<text x="52.9" y="54.9">19</text>
<text x="57" y="59.2" transform="rotate(-90 57 59.2)">41</text>
<text x="58.3" y="59.2" transform="rotate(-90 58.3 59.2)">42</text>
<text x="59.6" y="59.2" transform="rotate(-90 59.6 59.2)">43</text>
<text x="60.8" y="59.2" transform="rotate(-90 60.8 59.2)">44</text>
<text x="64.3" y="56.2">21</text>
<text x="64.3" y="54.9">22</text>
<text x="72.3" y="54.8">MIPI2_SDATA</text>
<text x="72.6" y="56">MIPI2_SCLK</text>
<text x="61" y="64.3">USB_VCHR</text>
<text x="62.9" y="61.8">USB_VCHR</text>
<text x="139.1" y="62.4">SPK+</text>
<text x="139.9" y="64.3">SPK-</text>
<text x="228.3" y="60.5">USB_D+</text>
<text x="228.4" y="63">USB_D-</text>
<text x="240.3" y="60.3">1</text>
<text x="240.3" y="62.9">2</text>
<text x="246.5" y="60.3">4</text>
<text x="246.5" y="62.9">3</text>
<text x="252.6" y="60.5">USB_DP</text>
<text x="252.6" y="63">USB_DN</text>
<text x="57.4" y="69.4">USB_GND</text>
<text x="36.7" y="131.3">VIBR_PMU</text>
<text x="182.2" y="139.2">USB_VCHR</text>
<text x="264" y="139.5">USB_GND</text>
<text x="172.1" y="153.2">USB_CC1_CONN</text>
<text x="186" y="154.4">USB_DN</text>
<text x="186.1" y="155.7">USB_DP</text>
<text x="170.8" y="159.5">USB_CC2_CONN</text>
<text x="266.7" y="161.7">USB_TEM_ADC</text>
<text x="266.1" y="164.3">USB_TEM_ADC_2</text>
<text x="186.3" y="172.8">GND</text>
<text x="178" y="179.8">USB_GND</text>
</g>
<text font-size=".9" x="41.7" y="151.9">靠近马达放置</text>
</svg>
